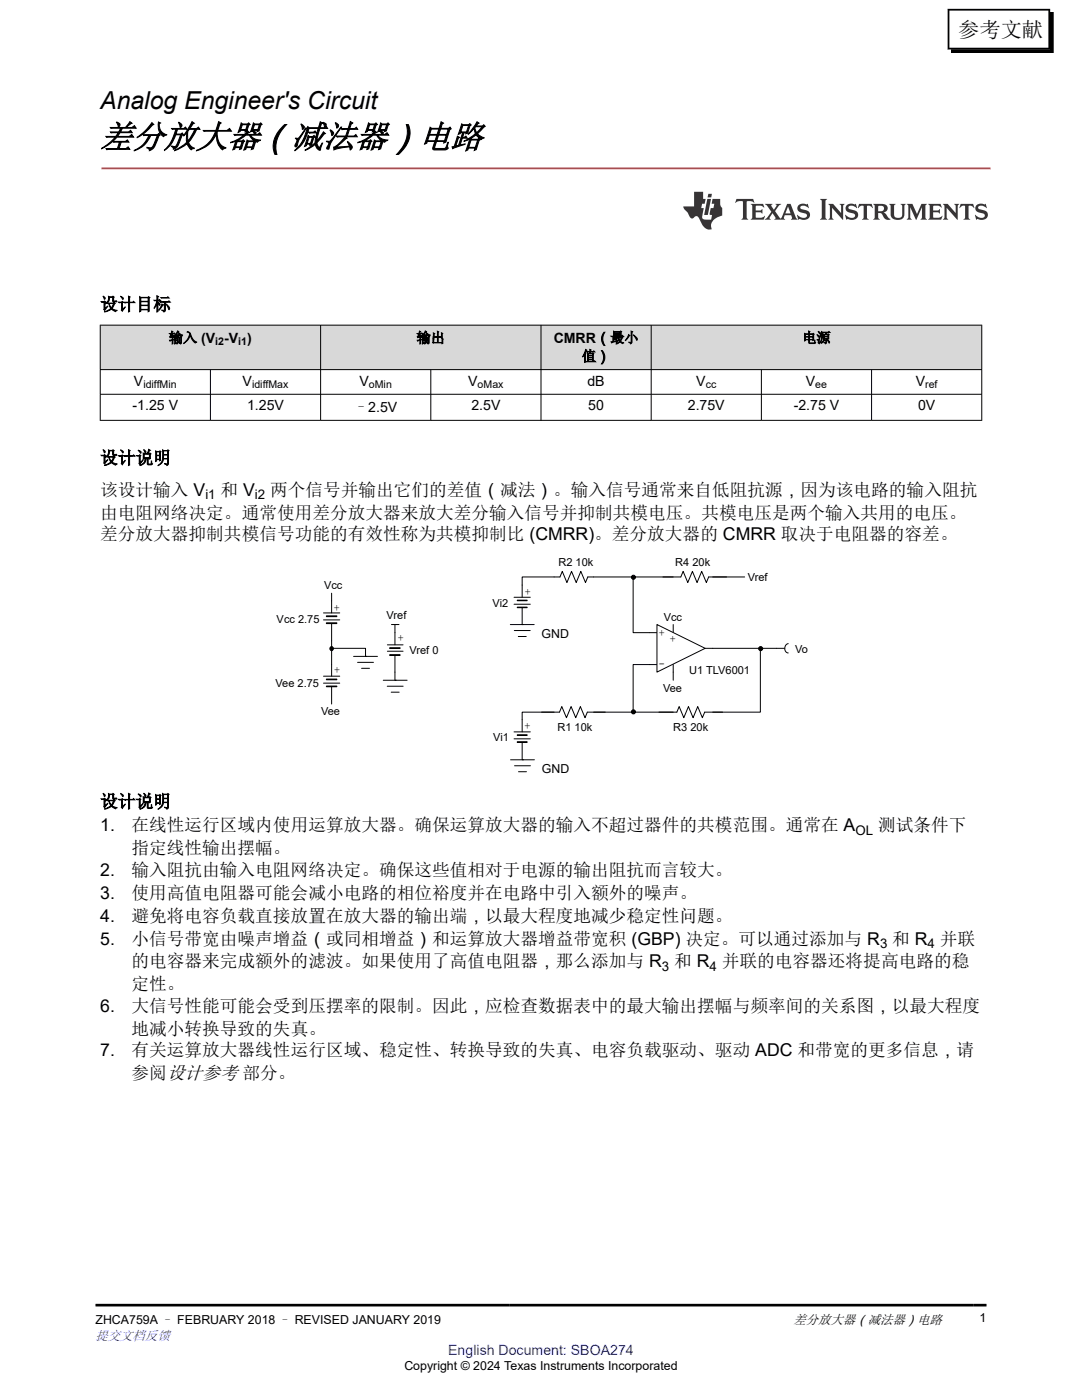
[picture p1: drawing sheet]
<svg xmlns="http://www.w3.org/2000/svg" width="216mm" height="279mm" viewBox="0 0 216 279" stroke-linecap="round" stroke-linejoin="round" font-family="sans-serif">
<g fill="#373435">
<path d="M159.3 41a.88 .88 0 0 0-.1 .9 .88 .88 0 0 0 .8 .5l.8 .3a.43 .43 0 0 1 .2 .4 .43 .43 0 0 1-.4 .4 2.14 2.14 0 0 1-1.6-.6l.3 .9 .2-.1a1.78 1.78 0 0 0 2.1-.5 .96 .96 0 0 0-.9-1.3l-.8-.2-.2-.3a.97 .97 0 0 1 1.6 .2l-.1-.9-.2 .1-.5-.1a1.38 1.38 0 0 0-1.2 .3zM157.2 41.2l.5 1.4h-1zM152.6 40.7l1.3 1.6-.7 1-.6 .5h1.2l-.3-.2 .6-1.1 .7 1.1-.3 .2h2.2l-.3-.3 .2-.6h1.3l.2 .6-.3 .3h1.3l-.3-.4-1.1-2.7h-.6l-1.3 2.9-1.1-1.5 .6-1 .6-.4h-1.2l.3 .3-.6 .9-.5-.9 .2-.3zM149.8 40.7l.3 .5v2.1l-.3 .5h2.6l.2-.7-.6 .3h-1.2v-1h1l.3 .2v-.9l-.3 .3h-1v-.9l.7-.1a1.02 1.02 0 0 1 .9 .5l-.1-.8zM147 39.7l-.2 .8a1.36 1.36 0 0 1 1.4-.3v3.1l-.3 .5h1.4l-.3-.5v-2.9l.3-.3a1.15 1.15 0 0 1 1.2 .4l-.2-.8z"/>
<path d="M194.8 41a.88 .88 0 0 0-.1 .9 .88 .88 0 0 0 .8 .5l.8 .3a.43 .43 0 0 1 .2 .4 .43 .43 0 0 1-.4 .4 2.08 2.08 0 0 1-1.6-.6l.3 .9 .2-.1a1.76 1.76 0 0 0 2.1-.5 .95 .95 0 0 0-.9-1.3l-.9-.2-.1-.3a1 1 0 0 1 1.6 .2l-.1-.9-.3 .1-.3-.1a1.38 1.38 0 0 0-1.3 .3zM191.7 40.7l-.2 .9a.83 .83 0 0 1 1-.5l.1 2.2-.1 .3-.3 .2h1.4l-.3-.2v-.3v-2.1l.2-.2a.86 .86 0 0 1 .9 .6l-.2-.9zM188.2 40.7l.3 .5v2.1l-.3 .5h1l-.3-.5v-1.8l2.2 2.4v-2.7l.3-.5h-1l.3 .3v1.5l-1.6-1.8zM185.2 40.7l.3 .5v2.1l-.3 .5h2.6l.2-.7-.6 .3h-1.2v-1h1l.3 .2v-.9l-.3 .3h-1v-.9l.6-.1a1.04 1.04 0 0 1 1.1 .5l-.2-.8zM180.9 40.7l.3 .5v2.1l-.3 .5h1l-.3-.5v-2l1.2 2.6 1.2-2.6v2l-.3 .5h1.3l-.4-.5v-2.1l.4-.5h-1.1l-.9 2-.9-2zM177.4 40.7l.3 .3a3.7 3.7 0 0 0 .3 2.5 1.68 1.68 0 0 0 2.4-.3l.1-2 .2-.5h-1l.3 .5v1.5a.82 .82 0 0 1-.8 .8 .82 .82 0 0 1-.8-.8v-1.7l.3-.3zM175.3 41.1h.1a.63 .63 0 0 1 .8 0 .63 .63 0 0 1 .1 .7l-.3 .3-.8 .1zM174.2 40.7l.3 .5v2.1l-.3 .5h1.4l-.3-.2-.1-1.1a.78 .78 0 0 1 1 .7 .89 .89 0 0 0 1.5 .5l-.5-.3-.5-.8-.4-.2a.84 .84 0 0 0 .8-.8 .84 .84 0 0 0-.8-.9zM171.4 40.7l-.2 .8 .1 .1a.83 .83 0 0 1 1-.5v2.2v.3l-.3 .2h1.3l-.3-.2v-.3v-2.1l.2-.2a.87 .87 0 0 1 .9 .6l-.2-.9zM168.9 41a.88 .88 0 0 0-.1 .9 .88 .88 0 0 0 .8 .5l.8 .3a.43 .43 0 0 1 .2 .4 .43 .43 0 0 1-.4 .4 1.52 1.52 0 0 1-1.5-.7l-.1 .1 .3 .9 .2-.1a1.79 1.79 0 0 0 2.1-.5 .95 .95 0 0 0-.9-1.3l-.8-.2-.2-.3a.97 .97 0 0 1 1.6 .2l.1-.1-.2-.8-.2 .1-.4-.1a1.34 1.34 0 0 0-1.3 .3zM165.3 40.7l.3 .5v2.1l-.3 .5h1l-.3-.5v-1.8l2.2 2.4v-2.7l.3-.5h-1l.3 .3v1.5l-1.6-1.8zM163.6 39.7l.4 .5v3.1l-.4 .5h1.4l-.3-.5v-3.1l.3-.5z"/>
<path d="M141.3 38.7l-.1 .7h.7l.2-.7zM141.1 39.7l-.6 3.2h.7l.7-3.2zM138.5 38.3v2.9h-2.2l.1 .4 .9 1a1.01 1.01 0 0 0 1 .9 .62 .62 0 0 1 .6-.3 .62 .62 0 0 1 .6 .3l.2 .4a2.2 2.2 0 0 0 2.1 1.9h.2a1.96 1.96 0 0 1 1.5-2.6l.6-.2-.1-1.5a1.73 1.73 0 0 1-.3-1.8h-1.5l-.2 1h.5l-.1 .8h-.6l-.2 1v.3l.5 .1-.2 .9h-.7a.76 .76 0 0 1-1.1-.7l.3-1.6h-.5l.2-.8h.5l.2-1h-.5v-1.4z"/>
</g>
<path d="M20.4 33.6h177.1" fill="none" stroke="#ed3237" stroke-width=".35"/>
<g fill="#d8d8d8">
<path d="M20 64.9h175.9v8.9h-175.9z" fill-rule="evenodd"/>
<path d="M20.1 65h43.8v8.7h-43.8z" fill-rule="evenodd"/>
<path d="M64 65h43.9v8.7h-43.9z" fill-rule="evenodd"/>
<path d="M108 65h21.9v8.7h-21.9z" fill-rule="evenodd"/>
<path d="M130 65h65.8v8.7h-65.8z" fill-rule="evenodd"/>
</g>
<g fill="none" stroke="#000" stroke-width=".2">
<path d="M19.9 64.9h176.1M19.9 73.8h176.1M19.9 78.7h176.1M20 64.8v19.2M42 73.8v10.2M64 64.8v19.2M86 73.8v10.2M107.9 64.8v19.2M129.9 64.8v19.2M151.9 73.8v10.2M173.9 73.8v10.2M195.9 64.8v19.2"/>
<path d="M19.9 83.9h176.1M66.2 118.4v1.5M78.1 124.6h1.5M78.8 124.6v1.7M78.8 134.1v1.7M129.6 126.3h1.5M129.6 132.6h1.5M134.3 124.6v1.7M134.3 132.6v3.2M140.7 129.4h1.5M155 129.4h1.5M157.3 128.5a.96 .96 0 0 0-.7 .9 .96 .96 0 0 0 .7 .9"/>
<circle cx="126.4" cy="115.2" r=".41"/>
<circle cx="66.1" cy="129.4" r=".38"/>
<circle cx="151.8" cy="129.4" r=".41"/>
<circle cx="126.4" cy="142.1" r=".41"/>
</g>
<g fill="#000">
<circle cx="126.4" cy="115.2" r=".41"/>
<circle cx="66.1" cy="129.4" r=".38"/>
<circle cx="151.8" cy="129.4" r=".41"/>
<circle cx="126.4" cy="142.1" r=".41"/>
</g>
<path d="M131.1 124.6l9.6 4.8-9.6 4.7z" fill="#fff"/>
<path d="M64.5 122.3h3.3M131.1 124.6l9.6 4.8-9.6 4.7z" fill="none" stroke="#000" stroke-width=".2"/>
<path d="M65.1 122.9h2.1v.2h-2.1z" fill-rule="evenodd" fill="#fff"/>
<path d="M64.5 123.7h3.3M65.1 122.9h2.1v.2h-2.1z" fill="none" stroke="#000" stroke-width=".2"/>
<path d="M65.1 124.3h2.1v.2h-2.1z" fill-rule="evenodd" fill="#fff"/>
<path d="M66.2 119.9v2.4M64.5 134.9h3.3M65.1 124.3h2.1v.2h-2.1zM66.2 124.5v3.4" fill="none" stroke="#000" stroke-width=".2"/>
<path d="M65.1 135.5h2.1v.2h-2.1z" fill-rule="evenodd" fill="#fff"/>
<path d="M64.5 136.3h3.3M65.1 135.5h2.1v.2h-2.1z" fill="none" stroke="#000" stroke-width=".2"/>
<path d="M65.1 136.9h2.1v.2h-2.1z" fill-rule="evenodd" fill="#fff"/>
<path d="M65.1 136.9h2.1v.2h-2.1zM66.2 132.6v2.3M66.2 137.1v3.4M77.3 128.7h3.1" fill="none" stroke="#000" stroke-width=".2"/>
<path d="M77.8 129.3h2v.1h-2z" fill-rule="evenodd" fill="#fff"/>
<path d="M77.3 130h3.1M77.8 129.3h2v.1h-2z" fill="none" stroke="#000" stroke-width=".2"/>
<path d="M77.8 130.7h2v.1h-2z" fill-rule="evenodd" fill="#fff"/>
<path d="M77.8 130.7h2v.1h-2zM78.8 126.3v2.4M78.8 130.8v3.3M102.6 146.1h3.2" fill="none" stroke="#000" stroke-width=".2"/>
<path d="M103.2 146.6h2v.2h-2z" fill-rule="evenodd" fill="#fff"/>
<path d="M102.6 147.5h3.2M103.2 146.6h2v.2h-2z" fill="none" stroke="#000" stroke-width=".2"/>
<path d="M103.2 148h2v.2h-2z" fill-rule="evenodd" fill="#fff"/>
<path d="M102.6 119.2h3.2M103.2 148h2v.2h-2zM104.2 143.6v2.5M104.2 148.3v3.3" fill="none" stroke="#000" stroke-width=".2"/>
<path d="M103.2 119.8h2v.1h-2z" fill-rule="evenodd" fill="#fff"/>
<path d="M103.2 119.8h2v.1h-2zM102.6 120.6h3.2" fill="none" stroke="#000" stroke-width=".2"/>
<path d="M103.2 121.2h2v.1h-2z" fill-rule="evenodd" fill="#fff"/>
<g fill="none" stroke="#000" stroke-width=".2">
<path d="M126.3 115.1v11.2h3.3M148.6 115.1h-7.2l-.5 1.2-.9-2.3-.9 2.3-.9-2.3-1 2.3-.9-2.3-.5 1.1h-18.5l-.5 1.2-.9-2.3-.9 2.3-1-2.3-.9 2.3-.9-2.3-.5 1.1h-7.5v4.1M66.2 129.4h6.7v1.6M66.2 127.9v4.7M70.6 131h4.7M71.3 132.2h3.2M72.1 133.4h1.6M72.9 131h.1M76.5 135.8h4.7M77.3 137h3.1M78.1 138.1h1.5M78.9 135.8h.1"/>
<path d="M101.8 124.6h4.8M102.6 125.8h3.2M103.2 121.2h2v.1h-2zM103.4 127h1.6M104.2 121.3v3.3M104.2 124.6h.1M129.6 132.6h-3.3v9.5M142.2 129.4h12.8M151.7 129.4v12.7h-9.5M101.9 151.6h4.7M102.7 152.8h3.1M103.5 154h1.5"/>
<path d="M104.3 151.6h.1M108.1 142.1h3.5l.5-1.1 .9 2.2 1-2.2 .9 2.2 .9-2.2 .9 2.2 .5-1.1h17.9l.4-1.1 .9 2.2 1-2.2 .9 2.2 .9-2.2 .9 2.2 .5-1.1h3.6M110.6 142.1h-6.4v1.5"/>
</g>
<path d="M27.7 3.7l-.2 .6 .5-.3h.6v.2v2.2l-.2 .3h1l-.2-.3v-2.2v-.2h.5l.5 .3-.1-.6zM29.8 4.4l.2 .4v1.6l-.2 .3h1.9l.1-.6a1.08 1.08 0 0 1-1.3 .2v-.6h.6l.4 .1v-.6l-.4 .2h-.6v-.6l.2-.1a1 1 0 0 1 1 .3l-.1-.6zM31.8 4.4l1 1.2-1 1.1h.9l-.2-.2 .4-.7 .5 .7-.2 .2h1.6l-.2-.2 .1-.4h1l.1 .4-.1 .2h.9l-.2-.3-.8-2h-.5l-1 2.2-.8-1.1 .9-1.1h-.8l.2 .2-.5 .7-.3-.7 .1-.2zM35.2 4.8l.4 1h-.8zM36.8 4.6a.65 .65 0 0 0-.2 .7 .65 .65 0 0 0 .6 .4l.7 .2 .1 .2a.79 .79 0 0 1-.7 .4 .79 .79 0 0 1-.7-.5l.1 .7 .2-.1a.93 .93 0 0 0 1.1 .1 .93 .93 0 0 0 .4-.9 1.46 1.46 0 0 0-1.2-.6l-.1-.4a1.09 1.09 0 0 1 1.2 .2l-.2-.6-.1 .1-.6-.1zM28.4 7.2l.2 .4v2.3l-.2 .4h1l-.2-.4v-2.3l.2-.4zM29.6 7.9l.2 .4v1.6l-.2 .4h.8l-.3-.4v-1.4l1.7 1.8v-2l.2-.4h-.8l.2 .3 .1 1.1-1.2-1.4zM32.3 8.1a.65 .65 0 0 0-.2 .7 .65 .65 0 0 0 .7 .4l.6 .2 .1 .3a.79 .79 0 0 1-.7 .3 .79 .79 0 0 1-.7-.5l.1 .8 .2-.1a.93 .93 0 0 0 1.1 0 .93 .93 0 0 0 .4-.9 1.46 1.46 0 0 0-1.2-.6l-.1-.4a1.09 1.09 0 0 1 1.2 .2l-.2-.6-.1 .1-.6-.1zM34.1 7.9l-.1 .7a.63 .63 0 0 1 .7-.4l.1 1.7-.3 .4h1l-.2-.4v-1.7a.66 .66 0 0 1 .8 .4l-.1-.7zM36.2 7.9l.2 .4v1.6l-.2 .4h.9l-.2-.2v-.8l.5 .1 .1 .1a.79 .79 0 0 0 1.2 .7l-1-1a.61 .61 0 0 0 .6-.6 .61 .61 0 0 0-.5-.6zM36.9 8.3l.2-.1a.47 .47 0 0 1 .5 .1 .47 .47 0 0 1 .1 .5l-.2 .2h-.6zM38.5 7.9l.2 .3a2.27 2.27 0 0 0 .4 1.9 1.04 1.04 0 0 0 1.7-.6v-1.3l.2-.3h-.8l.2 .4v1.2a.6 .6 0 0 1-.6 .5 .6 .6 0 0 1-.6-.5v-1.2l.3-.4zM41.1 7.9l.2 .4v1.6l-.2 .4h.7l-.2-.4v-1.5l.9 1.9 .8-1.9v1.5l-.2 .4h1l-.3-.4v-1.6l.3-.4h-.8l-.7 1.6-.7-1.6zM44.3 7.9l.2 .4v1.6l-.2 .4h1.9l.1-.6a1.09 1.09 0 0 1-1.3 .1v-.6h.6l.4 .2v-.7l-.4 .2h-.6v-.5l.2-.2a1.01 1.01 0 0 1 1 .3l-.1-.6zM46.4 7.9l.3 .4v1.6l-.3 .4h.8l-.2-.4v-1.4l1.6 1.8v-2l.2-.4h-.7l.2 .3v1.1l-1.2-1.4zM49 7.9l-.1 .7a.63 .63 0 0 1 .8-.4v1.7l-.3 .4h1l-.2-.4v-1.7a.66 .66 0 0 1 .8 .4l-.1-.7zM51.4 8.1a.65 .65 0 0 0-.2 .7 .65 .65 0 0 0 .6 .4l.6 .2 .2 .3a.79 .79 0 0 1-.8 .3 .79 .79 0 0 1-.6-.5l.1 .8 .2-.1a.93 .93 0 0 0 1 0 .93 .93 0 0 0 .5-.9 1.46 1.46 0 0 0-1.3-.6l-.1-.4a1.09 1.09 0 0 1 1.3 .2l-.2-.6-.2 .1-.5-.1z" fill="#231f20"/>
<path d="M21.1 2.3v2.8h-2.1l.1 .4 .9 .9a.95 .95 0 0 0 .9 .9 .59 .59 0 0 1 .6-.3 .59 .59 0 0 1 .5 .3l.4 .8a1.59 1.59 0 0 0 2.1 1.3 1.61 1.61 0 0 1 1-2.2l1-.4-.1-1.4a1.59 1.59 0 0 1-.4-1.7h-1.4l-.2 .9h.5l-.1 .8h-.5l-.2 1v.3h.4l-.2 .9h-.6a.73 .73 0 0 1-1.1-.6l.3-1.6h-.5l.2-.8h.5l.2-.9h-.5v-1.4zM23.6 3.7l-.6 3h.7l.6-3zM23.8 2.7l-.1 .7h.7l.1-.7z" fill="#ed1c24"/>
<path d="M19 15h177.8M19 260.5h177.8" fill="none" stroke="#000" stroke-width=".53"/>
<path d="M0 0h215.9v15.9h-215.9z" fill-rule="evenodd" fill="#fff"/>
<path d="M189.8 2.5h20.5v8.1h-20.5z" fill-rule="evenodd" fill="#000"/>
<path d="M189.1 1.9h20.4M189.1 9.7h20.4M189.3 1.8v8.1M209.4 1.8v8.1" fill="none" stroke="#000" stroke-width=".35"/>
<text font-size="6.7" x="20" y="29.5">差分放大器（减法器）电路</text>
<text font-size="4.9" x="20" y="21.7">Analog Engineer's Circuit</text>
<text font-size="4.2" x="191.2" y="7.3">参考文献</text>
<g font-size="3.5">
<text x="20" y="61.9">设计目标</text>
<text x="20" y="92.6">设计说明</text>
<text x="20" y="98.9">该设计输入 V</text>
<text x="44" y="98.9">和 V</text>
<text x="53.9" y="98.9">两个信号并输出它们的差值（减法）。输入信号通常来自低阻抗源，因为该电路的输入阻抗</text>
<text x="20" y="103.5">由电阻网络决定。通常使用差分放大器来放大差分输入信号并抑制共模电压。共模电压是两个输入共用的电压。</text>
<text x="20" y="107.7">差分放大器抑制共模信号功能的有效性称为共模抑制比 (CMRR)。差分放大器的 CMRR 取决于电阻器的容差。</text>
<text x="20" y="161.2">设计说明</text>
<text x="20" y="165.9">1.</text>
<text x="26.3" y="165.9">在线性运行区域内使用运算放大器。确保运算放大器的输入不超过器件的共模范围。通常在 A</text>
<text x="175.2" y="165.9">测试条件下</text>
<text x="26.2" y="170.5">指定线性输出摆幅。</text>
<text x="20" y="174.7">2.</text>
<text x="20" y="179.3">3.</text>
<text x="26.2" y="174.7">输入阻抗由输入电阻网络决定。确保这些值相对于电源的输出阻抗而言较大。</text>
<text x="26.2" y="179.3">使用高值电阻器可能会减小电路的相位裕度并在电路中引入额外的噪声。</text>
<text x="20" y="183.9">4.</text>
<text x="26.2" y="183.9">避免将电容负载直接放置在放大器的输出端，以最大程度地减少稳定性问题。</text>
<text x="20" y="188.5">5.</text>
<text x="26.2" y="188.5">小信号带宽由噪声增益（或同相增益）和运算放大器增益带宽积 (GBP) 决定。可以通过添加与 R 和 R 并联</text>
<text x="26.2" y="193.1">的电容器来完成额外的滤波。如果使用了高值电阻器，那么添加与 R 和 R 并联的电容器还将提高电路的稳</text>
<text x="26.3" y="197.7">定性。</text>
<text x="20" y="201.9">6.</text>
<text x="26.3" y="201.9">大信号性能可能会受到压摆率的限制。因此，应检查数据表中的最大输出摆幅与频率间的关系图，以最大程度</text>
<text x="26.3" y="206.5">地减小转换导致的失真。</text>
<text x="20" y="210.7">7.</text>
<text x="26.3" y="210.7">有关运算放大器线性运行区域、稳定性、转换导致的失真、电容负载驱动、驱动 ADC 和带宽的更多信息，请</text>
<text x="26.3" y="215.3">参阅设计参考 部分。</text>
</g>
<g font-size="2.8">
<text x="33.7" y="68.4">输入 (V -V )</text>
<text x="83.1" y="68.4">输出</text>
<text x="110.5" y="68.4">CMRR（最小</text>
<text x="160.1" y="68.4">电源</text>
<text x="26.7" y="77">V</text>
<text x="48.4" y="77">V</text>
<text x="71.7" y="77">V</text>
<text x="93.4" y="77">V</text>
<text x="116.1" y="72">值）</text>
<text x="117.2" y="77">dB</text>
<text x="138.9" y="77">V</text>
<text x="160.8" y="77">V</text>
<text x="182.7" y="77">V</text>
<text x="26.4" y="81.9">-1.25 V</text>
<text x="49.3" y="81.9">1.25V</text>
<text x="70.7" y="82.2">–2.5V</text>
<text x="94.1" y="81.9">2.5V</text>
<text x="117.4" y="81.9">50</text>
<text x="137.2" y="81.9">2.75V</text>
<text x="158.4" y="81.9">-2.75 V</text>
<text x="183.2" y="81.9">0V</text>
</g>
<text font-size="2.8" fill="#00f" x="89.4" y="270.4">English Document: SBOA274</text>
<g font-size="2.6">
<text x="41" y="99.6">i1</text>
<text x="50.9" y="99.6">i2</text>
<text x="170.7" y="166.6">OL</text>
<text x="175.6" y="189.2">3</text>
<text x="185.1" y="189.2">4</text>
<text x="132.1" y="193.8">3</text>
<text x="141.6" y="193.8">4</text>
<text x="158.3" y="264.2">差分放大器（减法器）电路</text>
</g>
<text font-size="2.6" fill="#00f" x="19" y="267.4">提交文档反馈</text>
<g font-size="2.5">
<text x="108.1" y="127.3">GND</text>
<text x="108.1" y="154.3">GND</text>
<text x="195.5" y="263.9">1</text>
<text x="19" y="264.2">ZHCA759A – FEBRUARY 2018 – REVISED JANUARY 2019</text>
<text x="80.7" y="273.5">Copyright © 2024 Texas Instruments Incorporated</text>
</g>
<g font-size="2.2">
<text x="111.4" y="113">R2 10k</text>
<text x="134.7" y="113">R4 20k</text>
<text x="64.7" y="117.6">Vcc</text>
<text x="104.6" y="118.7">+</text>
<text x="149.2" y="115.9">Vref</text>
<text x="55.2" y="124.4">Vcc 2.75</text>
<text x="66.5" y="121.9">+</text>
<text x="77.1" y="123.5">Vref</text>
<text x="98.3" y="121.1">Vi2</text>
<text x="132.4" y="124">Vcc</text>
<text x="79.3" y="128">+</text>
<text x="81.7" y="130.6">Vref 0</text>
<text x="131.4" y="126.9">+</text>
<text x="133.6" y="128">+</text>
<text x="158.7" y="130.3">Vo</text>
<text x="55" y="137">Vee 2.75</text>
<text x="66.6" y="134.3">+</text>
<text x="131.4" y="133">-</text>
<text x="137.5" y="134.6">U1 TLV6001</text>
<text x="64.1" y="142.8">Vee</text>
<text x="132.3" y="138">Vee</text>
<text x="98.4" y="147.9">Vi1</text>
<text x="104.6" y="145.5">+</text>
<text x="111.2" y="145.9">R1 10k</text>
<text x="134.3" y="145.9">R3 20k</text>
</g>
<g font-size="2.1">
<text x="43" y="68.9">i2</text>
<text x="47.6" y="68.9">i1</text>
<text x="28.6" y="77.5">idiffMin</text>
<text x="50.3" y="77.5">idiffMax</text>
<text x="73.6" y="77.5">oMin</text>
<text x="95.3" y="77.5">oMax</text>
<text x="140.8" y="77.5">cc</text>
<text x="162.7" y="77.5">ee</text>
<text x="184.6" y="77.5">ref</text>
</g>
</svg>
